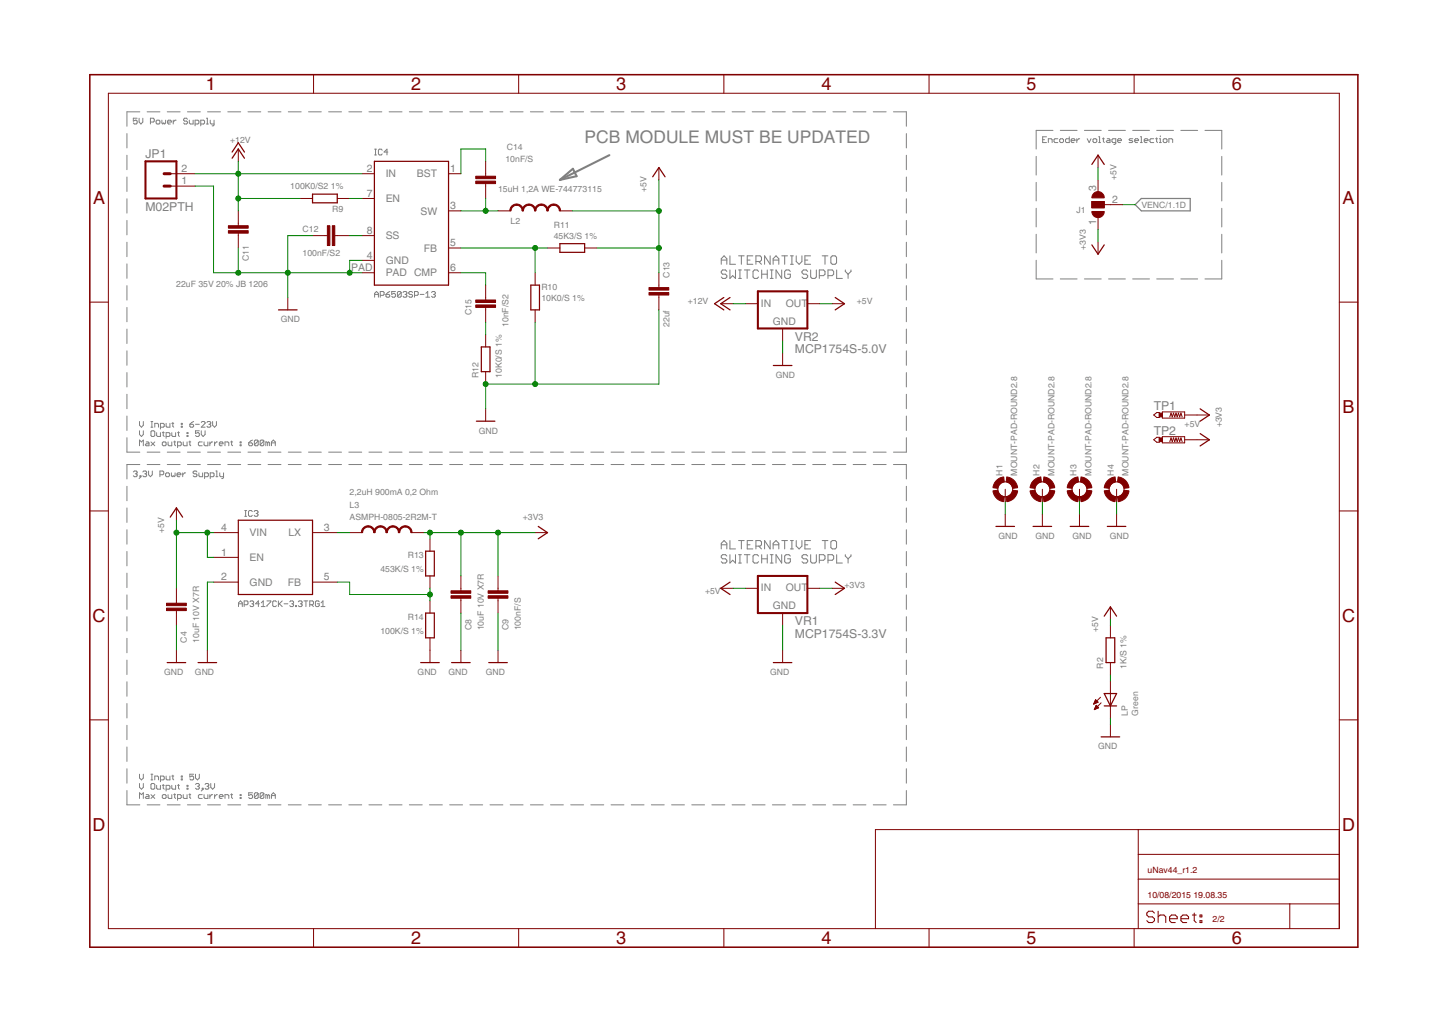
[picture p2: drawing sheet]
<svg xmlns="http://www.w3.org/2000/svg" width="297mm" height="210mm" viewBox="0 0 297 210" stroke-linecap="round" stroke-linejoin="round" font-family="sans-serif">
<g fill="none" stroke="#808080" stroke-width=".21">
<path d="M26.1 27.4v3M26.1 31.9v2.9M26.1 36.3v3M28.2 24.3h-.8v.5l.6-.1 .2 .1v.4l-.2 .2h-.4l-.2-.2M28.6 24.3v.7l.3 .4 .4-.4v-.7M28.7 22.9h-2.6v3M30.2 22.9h2.6M30.9 25h.6l.2-.2v-.3l-.2-.2h-.6v1.1M32.2 24.7h.4l.2 .1v.4l-.2 .2h-.4l-.2-.2v-.4zM33.2 24.7v.5l.2 .2 .2-.2 .2 .2 .2-.2v-.5M34.3 22.9h2.7M34.4 25h.8l-.2-.3h-.4l-.2 .1v.4l.2 .2h.4"/>
<path d="M35.6 24.7v.7M36.2 24.7h-.3l-.3 .3M38.5 22.9h2.6M38.5 24.5l-.2-.2h-.4l-.2 .2 .2 .3h.4l.2 .2-.2 .4h-.4l-.2-.2M38.9 24.7v.5l.2 .2h.5v-.7M40 25.4h.6l.2-.2v-.4l-.2-.1h-.6v1.1M41.2 25.4h.6l.2-.2v-.4l-.2-.1h-.6v1.1M42.4 24.3h.2v1.1M42.4 25.4h.4M42.6 22.9h2.7M43.2 24.7v.5l.1 .2h.6M43.9 24.7v.9l-.4 .2"/>
<path d="M46.8 22.9h2.6M50.9 22.9h2.6M55 22.9h2.7M59.2 22.9h2.6M63.3 22.9h2.7M67.5 22.9h2.6M71.6 22.9h2.7M75.7 22.9h2.7M76.9 31.8h.4M76.9 30.6h.4M77.1 30.6v1.2M78.5 30.8l-.2-.2h-.4l-.2 .2v.8l.2 .2h.4l.2-.2"/>
<path d="M79.6 31.2h-.8l.6-.6v1.2M79.9 22.9h2.6M84 22.9h2.7M88.2 22.9h2.6M92.3 22.9h2.7M96.5 22.9h2.6M100.6 22.9h2.6M104.7 22.9h2.7M108.9 22.9h2.6M113 22.9h2.7M117.2 22.9h2.6M121.3 22.9h2.6"/>
<path d="M125.4 22.9h2.7M129.6 22.9h2.6M133.7 22.9h2.7M137.9 22.9h2.6M142 22.9h2.6M146.1 22.9h2.7M150.3 22.9h2.6M154.4 22.9h2.7M158.6 22.9h2.6M162.7 22.9h2.6M166.8 22.9h2.7M171 22.9h2.6"/>
<path d="M175.1 22.9h2.7M179.3 22.9h2.6M183.4 22.9h2.7v3M186.1 27.4v3M186.1 31.9v2.9M186.1 36.3v3M212.7 32.1v3.8M212.7 37.4v3.8M214 28.7h.4M214.8 28.1h-.8v1.2h.8M215.2 29.3v-.8h.6l.2 .2v.6M216.2 26.8h-3.5v3.8"/>
<path d="M217.1 28.5h-.5l-.2 .2v.3l.2 .3h.5M217.5 28.7l.2-.2h.4l.2 .2v.3l-.2 .3h-.4l-.2-.3zM217.7 26.8h3.4M219.5 28.1v1.2h-.6l-.2-.3v-.3l.2-.2h.6M219.9 28.9h.8l-.2-.4h-.4l-.2 .2v.3l.2 .3h.4M221 28.5v.8M221.6 28.5h-.2l-.4 .4M222.6 26.8h3.5M223.2 28.5l.4 .8 .4-.8M224.6 28.5h.3l.2 .2v.3l-.2 .3h-.3l-.2-.3v-.3zM225.5 28.1h.2v1.2M225.5 29.3h.4"/>
<path d="M226.3 28.5h.4M226.5 28.3v.7l.2 .3M227.3 28.5h.4l.2 .2v.6h-.6l-.2-.3 .2-.1h.6M227.6 26.8h3.4M229 29.3h-.5l-.2-.3v-.3l.2-.2h.5v.9l-.4 .2M229.4 28.9h.8l-.2-.4h-.4l-.2 .2v.3l.2 .3h.4M232.5 26.8h3.5M232.5 28.5h-.5l-.2 .2 .7 .3-.2 .3h-.5M232.9 28.9h.8l-.2-.4h-.4l-.2 .2v.3l.2 .3h.4M234.1 28.1h.2v1.2M234.1 29.3h.4M234.9 28.9h.8l-.2-.4h-.4l-.2 .2v.3l.2 .3h.4"/>
<path d="M236.8 28.5h-.6l-.1 .2v.3l.1 .3h.6M237.2 28.5h.4M237.4 28.3v.7l.2 .3M237.4 26.8h3.5M238 29.3h.4M238 28.5h.2v.8M238.2 27.9v.2M238.8 28.7l.2-.2h.4l.2 .2v.3l-.2 .3h-.4l-.2-.3zM239.9 29.3v-.8h.6l.2 .2v.6M242.4 26.8h3.5M247.4 26.8h3.4v3.8M250.8 32.1v3.8"/>
<path d="M250.8 37.4v3.8M26.1 40.8v2.9M26.1 45.2v3M26.1 49.7v3M26.1 54.1v3M26.1 58.6v3M80 59.8l-.8 .6M81.2 59.8h-.8v.6l.4-.2 .4 .2v.4l-.2 .2h-.4l-.2-.2M148.1 54.2v-1.1l.5-.6 .6 .6v1.1M148.1 53.4h1.1M149.2 55.7l-.3-.3h-.6l-.2 .3v.3l.2 .3h.6l.3 .3v.2l-.3 .3h-.6l-.2-.3M149.8 52.5v1.7h1.2"/>
<path d="M149.8 55.4v1.7l.6-.5 .6 .5v-1.7M151.6 52.5h1.2M151.6 55.4h.6M151.6 57.1h.6M151.9 55.4v1.7M152.2 52.5v1.7M152.8 55.4h1.1M153.4 55.4v1.7M153.4 53.4h.6M154.5 52.5h-1.1v1.7h1.1M155.2 53.7h.8l.3-.3v-.6l-.3-.3h-.8v1.7M155.7 55.7l-.3-.3h-.5l-.3 .3v1.1l.3 .3h.5l.3-.3"/>
<path d="M155.7 53.7l.6 .5M156.4 55.4v1.7M156.4 56.3h1.1M157.5 55.4v1.7M158.1 52.5v1.7l-1.1-1.7v1.7M158.1 55.4h.6M158.1 57.1h.6M158.4 55.4v1.7M158.7 54.2v-1.1l.6-.6 .6 .6v1.1M158.7 53.4h1.2M160.5 55.4v1.7l-1.2-1.7v1.7M160.5 52.5h1.1"/>
<path d="M161.1 52.5v1.7M162.2 55.7l-.3-.3h-.5l-.3 .3v1.1l.3 .3h.5l.3-.3v-.5h-.5M162.3 54.2h.6M162.3 52.5h.6M162.6 52.5v1.7M163.4 52.5v1.2l.6 .5 .6-.5v-1.2M165.2 53.4h.6M165.8 55.7l-.3-.3h-.6l-.3 .3v.3l.3 .3h.6l.3 .3v.2l-.3 .3h-.6l-.3-.3M166.4 52.5h-1.2v1.7h1.2M166.4 55.4v1.4l.3 .3h.6l.3-.3v-1.4M168.2 56.6h.9l.3-.3v-.6l-.3-.3h-.9v1.7M168.8 52.5h1.1"/>
<path d="M169.4 52.5v1.7M170 56.6h.8l.3-.3v-.6l-.3-.3h-.8v1.7M170.9 52.5h.5l.3 .3v1.1l-.3 .3h-.5l-.3-.3v-1.1zM171.7 55.4v1.7h1.2M173.5 55.4v.3l.6 .6M174.1 56.3v.8M174.7 55.4v.3l-.6 .6M186.1 40.8v2.9M186.1 45.2v3M186.1 49.7v3M186.1 54.1v3M186.1 58.6v3"/>
<path d="M212.7 53.4v3.8h3.5M212.7 42.7v3.9M212.7 48.1v3.8M217.7 57.2h3.4M222.6 57.2h3.5M227.6 57.2h3.4M232.5 57.2h3.5M237.4 57.2h3.5M242.4 57.2h3.5M250.8 42.7v3.9M250.8 48.1v3.8M250.8 53.4v3.8h-3.4"/>
<path d="M26.1 63.1v2.9M26.1 67.5v3M26.1 72v3M26.1 76.5v2.9M76.9 61v-.8l.4-.4 .4 .4v.8M76.9 60.4h.8M78.1 60.6h.6l.1-.2v-.4l-.1-.2h-.6v1.2M79.2 60.4h.6l.2 .4-.2 .2h-.4l-.2-.2zM82.4 60l-.3-.2h-.3l-.2 .2v.8M82.4 60v.8l-.3 .2h-.3l-.2-.2M82.4 60l-.8 .8M82.7 60l.2-.2h.4l.2 .2-.2 .4"/>
<path d="M83.1 60.4h.2M83.3 60.4l.2 .2-.2 .4h-.4l-.2-.2M84.7 60l-.2-.2h-.4l-.2 .2 .2 .4h.4l.2 .2-.2 .4h-.4l-.2-.2M85.1 60.6h.6l.2-.2v-.4l-.2-.2h-.6v1.2M86.3 60.4h.7M87.4 61h.8M87.4 60.2l.4-.4v1.2M88.6 60l.2-.2h.4l.2 .2-.2 .4M89 60.4h.2M89.2 60.4l.2 .2-.2 .4h-.4l-.2-.2M186.1 63.1v2.9M186.1 67.5v3"/>
<path d="M186.1 72v3M186.1 76.5v2.9M26.1 89.8v3h2.6M26.1 80.9v3M26.1 85.4v2.9M26.1 99.8v2.9M27.4 96.8l.2-.2h.4l.2 .2-.2 .4M27.8 97.2h.2M28 97.2l.2 .2-.2 .4h-.4l-.2-.2M28.6 86.5v.7l.4 .5 .4-.5v-.7M28.6 88.4v.8l.4 .4 .4-.4v-.8M28.6 91.5v-1.2l.4 .4 .4-.4v1.2"/>
<path d="M28.7 95.3h-2.6v3M28.7 97.6h.2v.2h-.2zM28.9 97.8l-.3 .4M29.3 96.8l.2-.2h.4l.2 .2-.2 .4M29.7 97.2h.2M29.9 97.2l.2 .2-.2 .4h-.4l-.2-.2M30 90.7h.4l.2 .2v.6h-.6l-.2-.2 .2-.2h.6M30.2 92.8h2.6M30.2 95.3h2.6M30.5 96.6v.8l.4 .4 .4-.4v-.8M31 87.7h.4M31 86.5h.4"/>
<path d="M31 88.6l.2-.2h.4l.2 .2v.8l-.2 .2h-.4l-.2-.2zM31 90.7l.8 .8M31.2 86.5v1.2M31.8 87.7v-.8h.5l.2 .2v.6M31.8 90.7l-.8 .8M32.2 88.8v.6l.1 .2h.6v-.8M32.8 97.4h.6l.2-.2v-.4l-.2-.2h-.6v1.2M32.9 87.7h.6l.2-.2v-.4l-.2-.2h-.6v1.1M33.3 90.9l.2-.2h.4l.2 .2v.4l-.2 .2h-.4l-.2-.2zM33.3 88.8h.4M33.5 88.6v.8l.2 .2M34 97.2l.2-.2h.4l.2 .2v.4l-.2 .2h-.4l-.2-.2z"/>
<path d="M34.1 86.9v.6l.2 .2h.6v-.8M34.1 89.6h.6l.2-.2v-.4l-.2-.2h-.6v1.1M34.3 92.8h2.7M34.3 95.3h2.7M34.5 90.7v.6l.2 .2h.6v-.8M35.2 97v.6l.2 .2 .2-.2 .2 .2 .1-.2v-.6M35.3 86.9h.4M35.3 88.8v.6l.2 .2h.5v-.8M35.5 86.7v.8l.2 .2M35.7 90.7h.3M35.9 90.5v.8l.1 .2M36.3 97.4h.8l-.2-.4h-.4l-.2 .2v.4l.2 .2h.4"/>
<path d="M36.4 91.5h.6l.2-.2v-.4l-.2-.2h-.6v1.1M36.4 88.8h.4M36.6 88.6v.8l.2 .2M37.2 87.5h.2v.2h-.2zM37.2 86.9h.2v.2h-.2zM37.5 97v.8M37.6 90.7v.6l.2 .2h.6v-.8M38.1 97h-.2l-.4 .4M38.4 89.4h.2v.2h-.2zM38.4 88.8h.2v.2h-.2zM38.5 92.8h2.6M38.5 95.3h2.6"/>
<path d="M38.8 90.7h.4M39 87.1h.6l.2 .4-.2 .2h-.4l-.2-.2zM39 90.5v.8l.2 .2M39.8 86.5l-.8 .6M40.1 87.1h.8M40.4 96.8l-.2-.2h-.3l-.3 .2 .3 .4h.3l.2 .2v.2l-.2 .2h-.3l-.3-.2M40.8 97v.6l.2 .2h.6v-.8M40.9 88.4h-.8v.6l.4-.2 .4 .2v.4l-.2 .2h-.4l-.2-.2M41.3 86.7l.2-.2h.4l.2 .2v.2l-.8 .8h.8M41.3 88.4v.8l.4 .4 .4-.4v-.8M41.5 90.7h-.6l-.2 .2v.4l.2 .2h.6M41.9 90.7v.6l.2 .2h.6v-.8"/>
<path d="M42 97.8h.6l.2-.2v-.4l-.2-.2h-.6v1.2M42.5 86.7l.2-.2h.4l.2 .2-.2 .4M42.6 92.8h2.7M42.6 95.3h2.7M42.9 87.1h.2M43.1 87.1l.2 .1-.2 .5h-.4l-.2-.2M43.1 90.7v.8M43.2 97.8h.6l.1-.2v-.4l-.1-.2h-.6v1.2M43.6 86.5v.7l.4 .5 .4-.5v-.7M43.6 90.7h-.1l-.4 .4M44 90.7v.8M44.3 96.6h.2v1.2"/>
<path d="M44.3 97.8h.4M44.6 90.7h-.2l-.4 .4M45 91.1h.8l-.2-.4h-.4l-.2 .2v.4l.2 .2h.4M45.1 97v.6l.2 .2h.6M45.9 97v1l-.4 .2M46.2 91.5v-.8h.6l.2 .2v.6M46.8 92.8h2.6M46.8 95.3h2.6M47.3 90.7h.5M47.5 90.5v.8l.3 .2M49.3 90.7h.2v.2h-.2zM49.3 91.3h.2v.2h-.2z"/>
<path d="M50.9 92.8h2.6M50.9 95.3h2.6M51.1 90.9h.5l.2 .4-.2 .2h-.4l-.1-.2zM51.8 90.3l-.7 .6M53 90.5v.8l-.2 .2h-.4l-.2-.2M53 90.5l-.2-.2h-.4l-.2 .2v.8M53 90.5l-.8 .8M54.2 90.5v.8l-.2 .2h-.4l-.2-.2M54.2 90.5l-.2-.2h-.4l-.2 .2v.8M54.2 90.5l-.8 .8M54.9 90.9l-.3-.2v.8M54.9 90.9v.6"/>
<path d="M54.9 90.9l.2-.2 .3 .2v.6M55 92.8h2.7M55 95.3h2.7M55.7 90.9h.8M55.7 91.5v-.8l.4-.4 .4 .4v.8M59.2 92.8h2.6M59.2 95.3h2.6M63.3 92.8h2.7M63.3 95.3h2.7M67.5 92.8h2.6M67.5 95.3h2.6M71.6 92.8h2.7"/>
<path d="M71.6 95.3h2.7M75.7 92.8h2.7M75.7 95.3h2.7M79.9 92.8h2.6M79.9 95.3h2.6M84 92.8h2.7M84 95.3h2.7M88.2 92.8h2.6M88.2 95.3h2.6M92.3 92.8h2.7M92.3 95.3h2.7M96.5 92.8h2.6"/>
<path d="M96.5 95.3h2.6M100.6 92.8h2.6M100.6 95.3h2.6M104.7 92.8h2.7M104.7 95.3h2.7M108.9 92.8h2.6M108.9 95.3h2.6M113 92.8h2.7M113 95.3h2.7M117.2 92.8h2.6M117.2 95.3h2.6M121.3 92.8h2.6"/>
<path d="M121.3 95.3h2.6M125.4 92.8h2.7M125.4 95.3h2.7M129.6 92.8h2.6M129.6 95.3h2.6M133.7 92.8h2.7M133.7 95.3h2.7M137.9 92.8h2.6M137.9 95.3h2.6M142 92.8h2.6M142 95.3h2.6M146.1 92.8h2.7"/>
<path d="M146.1 95.3h2.7M150.3 92.8h2.6M150.3 95.3h2.6M154.4 92.8h2.7M154.4 95.3h2.7M158.6 92.8h2.6M158.6 95.3h2.6M162.7 92.8h2.6M162.7 95.3h2.6M166.8 92.8h2.7M166.8 95.3h2.7M171 92.8h2.6"/>
<path d="M171 95.3h2.6M175.1 92.8h2.7M175.1 95.3h2.7M179.3 92.8h2.6M179.3 95.3h2.6M183.4 95.3h2.7v3M186.1 80.9v3M186.1 85.4v2.9M186.1 89.8v3h-2.7M186.1 99.8v2.9M26.1 104.2v3M26.1 108.7v3"/>
<path d="M26.1 113.2v2.9M26.1 117.6v3M50.2 105.9h.4M50.2 104.8h.4M50.4 104.8v1.1M51.8 105l-.2-.2h-.4l-.2 .2v.7l.2 .2h.4l.2-.2M52.2 105l.2-.2h.4l.2 .2-.2 .3M52.6 105.3h.2M52.8 105.3l.2 .2-.2 .4h-.4l-.2-.2M148.1 112.6v-1.1l.5-.6 .6 .6v1.1M148.1 111.8h1.1M149.2 114.1l-.3-.3h-.6l-.2 .3v.3l.2 .3h.6l.3 .3v.3l-.3 .2h-.6l-.2-.2"/>
<path d="M149.8 110.9v1.7h1.2M149.8 113.8v1.7l.6-.5 .6 .5v-1.7M151.6 110.9h1.2M151.6 113.8h.6M151.6 115.5h.6M151.9 113.8v1.7M152.2 110.9v1.7M152.8 113.8h1.1M153.4 113.8v1.7M153.4 111.8h.6M154.5 110.9h-1.1v1.7h1.1M155.2 112.1h.8l.3-.3v-.6l-.3-.3h-.8v1.7"/>
<path d="M155.7 114.1l-.3-.3h-.5l-.3 .3v1.2l.3 .2h.5l.3-.2M155.7 112.1l.6 .5M156.4 114.7h1.1M156.4 113.8v1.7M157.5 113.8v1.7M158.1 110.9v1.7l-1.1-1.7v1.7M158.1 113.8h.6M158.1 115.5h.6M158.4 113.8v1.7M158.7 111.8h1.2M158.7 112.6v-1.1l.6-.6 .6 .6v1.1M160.5 113.8v1.7l-1.2-1.7v1.7"/>
<path d="M160.5 110.9h1.1M161.1 110.9v1.7M162.2 114.1l-.3-.3h-.5l-.3 .3v1.2l.3 .2h.5l.3-.2v-.6h-.5M162.3 112.6h.6M162.3 110.9h.6M162.6 110.9v1.7M163.4 110.9v1.2l.6 .5 .6-.5v-1.2M165.2 111.8h.6M165.8 114.1l-.3-.3h-.6l-.3 .3v.3l.3 .3h.6l.3 .3v.3l-.3 .2h-.6l-.3-.2M166.4 110.9h-1.2v1.7h1.2M166.4 113.8v1.5l.3 .2h.6l.3-.2v-1.5M168.2 115h.9l.3-.3v-.6l-.3-.3h-.9v1.7"/>
<path d="M168.8 110.9h1.1M169.4 110.9v1.7M170 115h.8l.3-.3v-.6l-.3-.3h-.8v1.7M170.6 111.2l.3-.3h.5l.3 .3v1.2l-.3 .2h-.5l-.3-.2zM171.7 113.8v1.7h1.2M173.5 113.8v.3l.6 .6M174.1 114.7v.8M174.7 113.8v.3l-.6 .6M186.1 104.2v3M186.1 108.7v3M186.1 113.2v2.9M186.1 117.6v3"/>
<path d="M26.1 122.1v2.9M26.1 126.5v3M26.1 131v2.9M26.1 135.4v3M26.1 139.9v3M49 124.5v-.8l.4-.4 .3 .4v.8M49 123.9h.7M50.1 124.1h.6l.2-.2v-.4l-.2-.2h-.6v1.2M51.3 123.5l.2-.2h.4l.2 .2-.2 .4M51.7 123.9h.2M51.9 123.9l.2 .2-.2 .4h-.4l-.2-.2M53.3 123.9h-.8l.5-.6v1.2"/>
<path d="M53.6 124.5h.8M53.6 123.7l.4-.4v1.2M54.8 123.3h.8v.2l-.8 .8v.2M56.7 123.5l-.1-.2h-.4l-.2 .2v.8l.2 .2h.4l.1-.2M57.1 123.3v1.2M57.3 123.9l.6 .6M57.9 123.3l-.8 .8M58.3 123.9h.8M59.5 123.5l.2-.2h.4l.2 .2-.2 .4M59.9 123.9h.2M60.1 123.9l.2 .2-.2 .4h-.4l-.2-.2M60.7 124.3h.2v.2h-.2z"/>
<path d="M61.2 123.5l.2-.2h.4l.2 .2-.2 .4M61.6 123.9h.2M61.8 123.9l.2 .2-.2 .4h-.4l-.2-.2M62.4 123.3h.8M62.8 123.3v1.2M63.6 124.1h.6l.1-.2v-.4l-.1-.2h-.6v1.2M64 124.1l.3 .4M65.5 123.5l-.2-.2h-.4l-.2 .2v.8l.2 .2h.4l.2-.2v-.4h-.4M65.9 124.5h.8M65.9 123.7l.4-.4v1.2M186.1 122.1v2.9M186.1 126.5v3"/>
<path d="M186.1 131v2.9M186.1 135.4v3M186.1 139.9v3M26.1 144.4v2.9M26.1 148.8v3M26.1 153.3v2.9M26.1 157.7v3M28.6 158.9v.7l.4 .4 .4-.4v-.7M31 158.9h.4M31.2 158.9v1.1M34.1 159.2v.6l.2 .2h.6v-.8M35.3 159.2h.4"/>
<path d="M35.5 159v.8l.2 .2M37.2 159.2h.2v.2h-.2zM37.2 159.8h.2v.2h-.2zM39.8 158.9h-.8v.5l.4-.2 .4 .2v.4l-.2 .2h-.4l-.2-.2M40.1 158.9v.7l.4 .4 .4-.4v-.7M186.1 144.4v2.9M186.1 148.8v3M186.1 153.3v2.9M186.1 157.7v3M26.1 162.2v2.9h2.6M28.6 160.8v.7l.4 .4 .4-.4v-.7M28.6 163.8v-1.1l.4 .3 .4-.3v1.1"/>
<path d="M30 163h.4l.2 .2v.6h-.6l-.2-.2 .2-.2h.6M30.2 165.1h2.6M31 160h.4M31 163l.8 .8M31.2 160.8h.4l.2 .2v.7l-.2 .2h-.4l-.2-.2v-.7zM31.8 160v-.8h.5l.2 .2v.6M31.8 163l-.8 .8M32.2 161.1v.6l.1 .2h.6v-.8M32.9 160h.6l.2-.2v-.4l-.2-.2h-.6v1.2M33.3 163.2l.2-.2h.4l.2 .2v.4l-.2 .2h-.4l-.2-.2zM33.3 161.1h.4M33.5 161v.7l.2 .2"/>
<path d="M34.1 161.9h.6l.2-.2v-.4l-.2-.2h-.6v1.2M34.3 165.1h2.7M34.5 163v.6l.2 .2h.6v-.8M35.3 161.1v.6l.2 .2h.5v-.8M35.7 163h.3M35.9 162.9v.7l.1 .2M36.4 163.8h.6l.2-.2v-.4l-.2-.2h-.6v1.2M36.4 161.1h.4M36.6 161v.7l.2 .2M37.6 163v.6l.2 .2h.6v-.8M38.4 161.1h.2v.2h-.2zM38.4 161.7h.2v.2h-.2z"/>
<path d="M38.5 165.1h2.6M38.8 163h.4M39 162.9v.7l.2 .2M40.1 161l.2-.2h.4l.2 .2-.2 .3M40.5 161.3h.2M40.7 161.3l.2 .2-.2 .4h-.4l-.2-.2M41.5 163h-.6l-.2 .2v.4l.2 .2h.6M41.5 161.7h.2v.2h-.2zM41.7 161.9l-.4 .4M41.9 163v.6l.2 .2h.6v-.8M42.1 161l.2-.2h.4l.2 .2-.2 .3M42.5 161.3h.2"/>
<path d="M42.6 165.1h2.7M42.7 161.3l.2 .2-.2 .4h-.4l-.2-.2M43.1 163v.8M43.3 160.8v.7l.3 .4 .4-.4v-.7M43.6 163h-.1l-.4 .4M44 163v.8M44.6 163h-.2l-.4 .4M45 163.4h.8l-.2-.4h-.4l-.2 .2v.4l.2 .2h.4M46.2 163.8v-.8h.6l.2 .2v.6M46.8 165.1h2.6M47.3 163h.5M47.5 162.9v.7l.3 .2"/>
<path d="M49.3 163h.2v.2h-.2zM49.3 163.6h.2v.2h-.2zM50.9 165.1h2.6M51.8 162.7h-.7v.5l.3-.2 .4 .2v.4l-.2 .2h-.4l-.1-.2M53 162.9l-.2-.2h-.4l-.2 .2v.7M53 162.9v.7l-.2 .2h-.4l-.2-.2M53 162.9l-.8 .7M54.2 162.9l-.2-.2h-.4l-.2 .2v.7M54.2 162.9v.7l-.2 .2h-.4l-.2-.2M54.2 162.9l-.8 .7M54.9 163.2l-.3-.2v.8M54.9 163.2v.6"/>
<path d="M54.9 163.2l.2-.2 .3 .2v.6M55 165.1h2.7M55.7 163.8v-.8l.4-.3 .4 .3v.8M55.7 163.2h.8M59.2 165.1h2.6M63.3 165.1h2.7M67.5 165.1h2.6M71.6 165.1h2.7M75.7 165.1h2.7M79.9 165.1h2.6M84 165.1h2.7M88.2 165.1h2.6"/>
<path d="M92.3 165.1h2.7M96.5 165.1h2.6M100.6 165.1h2.6M104.7 165.1h2.7M108.9 165.1h2.6M113 165.1h2.7M117.2 165.1h2.6M121.3 165.1h2.6M125.4 165.1h2.7M129.6 165.1h2.6M133.7 165.1h2.7M137.9 165.1h2.6"/>
<path d="M142 165.1h2.6M146.1 165.1h2.7M150.3 165.1h2.6M154.4 165.1h2.7M158.6 165.1h2.6M162.7 165.1h2.6M166.8 165.1h2.7M171 165.1h2.6M175.1 165.1h2.7M179.3 165.1h2.6M186.1 162.2v2.9h-2.7"/>
</g>
<path d="M114.9 36.9l2.7-2.3 .8 1.6zM125.1 31.8l-10.2 5.1" fill="none" stroke="#808080" stroke-width=".42"/>
<path d="M233 42l1.3-1.3h10v2.6h-10z" fill="none" stroke="#808080" stroke-width=".25"/>
<g fill="none" stroke="#800000" stroke-width=".25">
<path d="M47.6 32.5l1.3-1.9 1.3 1.9M47.6 31.2l1.3-1.9 1.3 1.9M64.2 39.8h5v1.8h-5zM76.9 33.1h15.2v25.4h-15.2zM134 36.3l1.3-1.9 1.2 1.9M224.1 33.7l1.3-1.9 1.3 1.9M109 58.5h1.7v5.1h-1.7zM114.9 50h5.1v1.8h-5.1zM224.1 50.2l1.3 2 1.3-2M57.2 63.6h3.8M98.8 71.2h1.8v5.1h-1.8zM148.6 61l-1.9 1.3 1.9 1.3"/>
<path d="M149.9 61l-1.9 1.3 1.9 1.3M158.7 75h3.9M171.4 61l2 1.3-2 1.3M97.8 86.4h3.8M246.4 83.9l1.9 1.3-1.9 1.2M246.4 89l1.9 1.2-1.9 1.3M34.9 106.1l1.3-1.9 1.3 1.9M48.9 106.7h15.3v15.3h-15.3zM87.4 113.1h1.8v5.1h-1.8zM110.5 108l1.9 1.3-1.9 1.3M149.9 119.4l-1.9 1.3 1.9 1.3M171.4 119.4l2 1.3-2 1.3"/>
<path d="M204.4 108h3.9M212.1 108h3.8M219.7 108h3.8M227.3 108h3.8M34.3 136h3.8M40.7 136h3.8M86.4 136h3.8M87.4 125.8h1.8v5.1h-1.8zM92.7 136h3.8M100.3 136h3.8M158.7 136h3.9M226.7 126.4l1.2-1.9 1.3 1.9"/>
<path d="M227.1 130.9h1.7v5.1h-1.7zM226 151.2h3.8M226.7 142.3h2.5l-1.3 2.5zM226.7 144.8h2.5"/>
</g>
<g fill="none" stroke="#800000" stroke-width=".21">
<path d="M22.2 19.1h252.7v171.4h-252.7zM64.4 15.3v3.8M106.5 15.3v3.8M148.6 15.3v3.8M190.7 15.3v3.8M232.8 15.3v3.8M34.9 35.6h5.1M34.9 38.2h5.1M48.9 30.6v2.5M74.3 35.6h2.6M92.1 35.6h2.5M99.7 33.1v3.1"/>
<path d="M99.7 37.7v3M135.3 34.4v2.5M225.4 31.8v2.6M225.4 36.9v2.6M48.9 43.3v3M48.9 47.8v3.1M61.6 40.7h2.6M64.2 48.3h3M68.7 48.3h3.1M69.2 40.7h2.6M74.3 53.4h2.6M74.3 56h2.6"/>
<path d="M74.3 40.7h2.6M74.3 48.3h2.6M92.1 43.3h2.5M92.1 50.9h2.5M92.1 56h2.5M99.7 58.5v3.1M102.2 43.3h2.6M109.9 56v2.5M112.4 50.9h2.5M114.9 43.3h2.6M120 50.9h2.6M135.3 56v3"/>
<path d="M224.1 41.4h2.6v1.2h-2.6zM225.4 44.5v2.6M225.4 49.6v2.6M226.7 42h3.8M18.4 62h3.8M59.1 61v2.6M99.7 63.1v3M99.7 68.7v2.5M99.7 76.3v2.5M109.9 63.6v2.5M135.3 60.5v3.1M148 62.3h2.5"/>
<path d="M153 62.3h2.6M160.7 67.4v2.5M160.7 72.5v2.5M165.7 62.3h2.6M170.8 62.3h2.6M274.9 62h3.8M99.7 83.9v2.5M236.8 85.2l.7-.6h.5v1.1h-.5zM236.8 90.2l.7-.5h.5v1h-.5zM238.6 84.5h4.6v1.3h-4.6zM238.6 89.6h4.6v1.3h-4.6zM240.1 85.5l.3-.7 .2 .7 .3-.7 .3 .7 .2-.7 .3 .7 .2-.7 .3 .7 .2-.7 .3 .7"/>
<path d="M240.1 90.6l.3-.7 .2 .7 .3-.7 .3 .7 .2-.7 .3 .7 .2-.7 .3 .7 .2-.7 .3 .7M243.2 85.2h5.1M243.2 90.2h5.1M18.4 104.8h3.8M36.2 104.2v2.5M43.8 109.3h5.1M43.8 114.4h5.1M43.8 119.4h5.1M64.2 109.3h5M64.2 119.4h5M71.8 109.3h2.5M84.5 109.3h2.5"/>
<path d="M88.3 110.6v2.5M88.3 118.2v2.5M94.6 118.2v3M102.2 118.2v3M109.9 109.3h2.5M206.4 100.4v2.5M206.4 105.5v2.5M214 100.4v2.5M214 105.5v2.5M221.6 100.4v2.5M221.6 105.5v2.5M229.2 100.4v2.5"/>
<path d="M229.2 105.5v2.5M274.9 104.8h3.8M36.2 120.7v3.1M36.2 125.3v3M36.2 133.4v2.6M42.6 133.4v2.6M88.3 123.3v2.5M88.3 130.9v5.1M94.6 122.7v3.1M94.6 133.4v2.6M102.2 122.7v3.1M102.2 133.4v2.6"/>
<path d="M148 120.7h2.5M153 120.7h2.6M160.7 125.8v2.5M160.7 133.4v2.6M165.7 120.7h2.6M170.8 120.7h2.6M227.9 124.5v2.6M227.9 128.3v2.6M227.9 136v2.5M227.9 139.8v7.6M18.4 147.7h3.8M224.5 144.4h.1"/>
<path d="M224.6 144.3h.3M224.6 144.2h.6M224.7 144.1h.7M224.7 145.5h.2M224.7 143.9h.6M224.7 145.4h.4M224.8 143.8h.3M224.8 145.3h.6M224.8 145.1h.7M224.9 143.7h.1M224.9 143.6l-.4 .9M224.9 143.6l.5 .5-.9 .4"/>
<path d="M224.9 143.6h.1M224.9 145h.4M224.9 144.9h.3M225 144.8h.1M225 144.7l.5 .5-.9 .4zM225.9 143.1l-1.4 1.4M226 144.2l-1.4 1.4M227.9 148.7v2.5M274.9 147.7h3.8M233.7 170.2v20.3M233.7 175.3h41.2M274.9 170.2h-95.2v20.3"/>
<path d="M64.4 190.5v3.9M106.5 190.5v3.9M148.6 190.5v3.9M190.7 190.5v3.9M232.8 190.5v3.9M233.7 185.5h41.2M233.7 180.4h41.2M237 187.3l-.4-.3h-.8l-.4 .3v.4l.4 .4h.8l.4 .4v.4l-.4 .4h-.8l-.4-.4M237.7 188.1l.4-.4h.8l.4 .4v1.2M237.7 187v2.3M240.1 188.5h1.6v-.4l-.4-.4h-.8l-.4 .4v.8l.4 .4h.8M242.4 188.5h1.6v-.4l-.4-.4h-.8l-.4 .4v.8l.4 .4h.8"/>
<path d="M244.8 187.7h.8M245.2 187.3v1.6l.4 .4M246.3 187.7h.4v.4h-.4zM246.3 188.9h.4v.4h-.4zM264.8 185.5v5"/>
<circle cx="206.4" cy="100.4" r="1.52"/>
<circle cx="214" cy="100.4" r="1.52"/>
<circle cx="221.6" cy="100.4" r="1.52"/>
<circle cx="229.2" cy="100.4" r="1.52"/>
</g>
<g fill="#800000" stroke="#800000" stroke-width=".21">
<path d="M46.9 47.3h4v.5h-4z"/>
<path d="M46.9 46.3h4v.5h-4z"/>
<path d="M67.2 46.3h.5v4.1h-.5z"/>
<path d="M68.2 46.3h.5v4.1h-.5z"/>
<path d="M133.2 60h4.1v.5h-4.1z"/>
<path d="M133.2 59h4.1v.5h-4.1z"/>
<path d="M97.7 37.2h4v.5h-4z"/>
<path d="M97.7 36.2h4v.5h-4z"/>
<path d="M97.7 62.6h4v.5h-4z"/>
<path d="M97.7 61.6h4v.5h-4z"/>
<path d="M100.2 122.2h4.1v.5h-4.1z"/>
<path d="M100.2 121.2h4.1v.5h-4.1z"/>
<path d="M92.6 122.2h4v.5h-4z"/>
<path d="M92.6 121.2h4v.5h-4z"/>
<path d="M34.2 124.8h4v.5h-4z"/>
<path d="M34.2 123.8h4v.5h-4z"/>
<path d="M224.1 41.4h2.6v1.2h-2.6z"/>
<path d="M238 84.8h.6v.7h-.6z"/>
<path d="M238 89.9h.6v.7h-.6z"/>
</g>
<g fill="#800000" stroke="#800000" stroke-width=".21">
<path d="M105.1 42.3l.5-.4h.4v.2l-.7 .3-.3 .4-.1 .5h-.3z" fill-rule="evenodd"/>
<path d="M106 41.9a1.37 1.37 0 0 1 1.4 1.4h-.2l-.3-.8-.3-.3-.6-.1z" fill-rule="evenodd"/>
<path d="M107.6 42.3l.5-.4h.5v.2l-.7 .3-.3 .4-.2 .5h-.2z" fill-rule="evenodd"/>
<path d="M108.6 41.9a1.37 1.37 0 0 1 1.4 1.4h-.3l-.2-.8-.4-.3-.5-.1z" fill-rule="evenodd"/>
<path d="M110.1 42.3l.6-.4h.4v.2l-.7 .3-.3 .4-.1 .5h-.3z" fill-rule="evenodd"/>
<path d="M111.1 41.9a1.37 1.37 0 0 1 1.4 1.4h-.2l-.3-.8-.4-.3-.5-.1z" fill-rule="evenodd"/>
<path d="M112.7 42.3l.5-.4h.5v.2l-.7 .3-.4 .4-.1 .5h-.2z" fill-rule="evenodd"/>
<path d="M113.7 41.9a1.37 1.37 0 0 1 1.4 1.4h-.3l-.2-.8-.4-.3-.5-.1z" fill-rule="evenodd"/>
<path d="M74.6 108.3l.5-.4h.5v.2l-.5 .1-.4 .4-.3 .7h-.2l.1-.5z" fill-rule="evenodd"/>
<path d="M75.6 107.9a1.41 1.41 0 0 1 1.4 1.4h-.3l-.2-.7-.4-.4-.5-.1z" fill-rule="evenodd"/>
<path d="M77.1 108.3l.6-.4h.4v.2l-.5 .1-.4 .4-.2 .7h-.3l.1-.5z" fill-rule="evenodd"/>
<path d="M78.1 107.9a1.37 1.37 0 0 1 1.4 1.4h-.3l-.2-.7-.4-.4-.5-.1z" fill-rule="evenodd"/>
<path d="M79.7 108.3l.5-.4h.4v.2l-.7 .3-.3 .4-.1 .5h-.3l.1-.5z" fill-rule="evenodd"/>
<path d="M80.6 107.9a1.37 1.37 0 0 1 1.4 1.4h-.2l-.2-.7-.4-.4-.6-.1z" fill-rule="evenodd"/>
<path d="M82.2 108.3l.5-.4h.5v.2l-.7 .3-.3 .4-.2 .5h-.2l.1-.5z" fill-rule="evenodd"/>
<path d="M83.2 107.9a1.37 1.37 0 0 1 1.4 1.4h-.3l-.2-.7-.4-.4-.5-.1z" fill-rule="evenodd"/>
<path d="M204.4 98.7l.6-.5 1-.3 .2 1-.9 .4-.5 .9-1-.1 .2-.6z" fill-rule="evenodd"/>
<path d="M203.8 100.7l1-.1 .3 .6a1.4 1.4 0 0 0 1.1 .7l-.2 1a2.48 2.48 0 0 1-2.2-2.2z" fill-rule="evenodd"/>
<path d="M206.5 101.9a1.51 1.51 0 0 0 1.4-1.3l1 .1a2.52 2.52 0 0 1-2.2 2.2z" fill-rule="evenodd"/>
<path d="M206.7 97.9a2.53 2.53 0 0 1 2.2 2.2l-1 .1-.4-.9-1-.4z" fill-rule="evenodd"/>
<path d="M212 98.7l.7-.5 1-.3 .1 1-.9 .4-.5 .9-.9-.1 .1-.6z" fill-rule="evenodd"/>
<path d="M211.5 100.7l.9-.1 .3 .6a1.4 1.4 0 0 0 1.1 .7l-.1 1a2.48 2.48 0 0 1-2.2-2.2z" fill-rule="evenodd"/>
<path d="M214.2 101.9a1.51 1.51 0 0 0 1.3-1.3l1 .1a2.52 2.52 0 0 1-2.2 2.2z" fill-rule="evenodd"/>
<path d="M214.3 97.9a2.53 2.53 0 0 1 2.2 2.2l-1 .1-.4-.9-.9-.4z" fill-rule="evenodd"/>
<path d="M219.6 98.7l.7-.5 1-.3 .1 1-.9 .4-.4 .9-1-.1 .1-.6z" fill-rule="evenodd"/>
<path d="M219.1 100.7l1-.1 .2 .6a1.4 1.4 0 0 0 1.1 .7l-.1 1a2.48 2.48 0 0 1-2.2-2.2z" fill-rule="evenodd"/>
<path d="M221.8 101.9a1.46 1.46 0 0 0 1.3-1.3l1 .1a2.52 2.52 0 0 1-2.2 2.2z" fill-rule="evenodd"/>
<path d="M221.9 97.9a2.53 2.53 0 0 1 2.2 2.2l-1 .1a1.51 1.51 0 0 0-1.3-1.3z" fill-rule="evenodd"/>
<path d="M224.6 39.6a1.26 1.26 0 0 1 1.3-.2 1.26 1.26 0 0 1 .8 1.2h-2.6l.1-.5z" fill-rule="evenodd"/>
<path d="M224.1 43.4h2.6a1.27 1.27 0 0 1-1.3 1.3 1.27 1.27 0 0 1-1.3-1.3z" fill-rule="evenodd"/>
<path d="M227.3 98.7l.6-.5 1-.3 .1 1-.9 .4-.4 .9-1-.1 .1-.6z" fill-rule="evenodd"/>
<path d="M226.7 100.7l1-.1 .2 .6a1.4 1.4 0 0 0 1.1 .7l-.1 1a2.52 2.52 0 0 1-2.2-2.2z" fill-rule="evenodd"/>
<path d="M229.4 101.9a1.46 1.46 0 0 0 1.3-1.3l1.1 .1a2.52 2.52 0 0 1-2.3 2.2z" fill-rule="evenodd"/>
<path d="M229.5 97.9a2.53 2.53 0 0 1 2.3 2.2l-1.1 .1a1.51 1.51 0 0 0-1.3-1.3z" fill-rule="evenodd"/>
</g>
<path d="M18.4 15.3h260.3v179.1h-260.3z" fill="none" stroke="#800000" stroke-width=".32"/>
<path d="M29.9 33.1h6.3v7.6h-6.3zM155.6 59.8h10.1v7.6h-10.1zM155.6 118.2h10.1v7.6h-10.1z" fill="none" stroke="#800000" stroke-width=".42"/>
<path d="M33.7 35.6h1.2M33.7 38.2h1.2" fill="none" stroke="#800000" stroke-width=".61"/>
<g fill="none" stroke="#008000" stroke-width=".21">
<path d="M40 35.6h34.3M40 38.2h3.8v17.8h30.5M48.9 33.1v10.2M99.7 33.1v-2.5h-5.1v5M135.3 36.9v19.1M225.4 34.4v2.5M48.9 40.7h12.7M48.9 50.9v5.1M64.2 48.3h-5.1v12.7M71.8 40.7h2.5M71.8 48.3h2.5M74.3 53.4h-2.5v2.6"/>
<path d="M94.6 43.3h7.6M94.6 50.9h17.8M94.6 56h5.1v2.5M99.7 40.7v2.6M109.9 50.9v5.1M117.5 43.3h17.8M122.6 50.9h12.7M225.4 47.1v2.5M230.5 42h2.5M99.7 66.1v2.6M109.9 66.1v12.7M135.3 63.6v15.2h-35.6v5.1"/>
<path d="M150.5 62.3h2.5M160.7 69.9v2.6M168.3 62.3h2.5M36.2 106.7v14M36.2 109.3h7.6M42.6 109.3v5.1h1.2M43.8 119.4h-1.2v14M69.2 109.3h2.6M69.2 119.4h2.6v2.6h16.5M87 109.3h22.9M88.3 109.3v1.3M94.6 109.3v8.9"/>
<path d="M102.2 109.3v8.9M206.4 102.9v2.6M214 102.9v2.6M221.6 102.9v2.6M229.2 102.9v2.6M36.2 128.3v5.1M88.3 120.7v2.6M94.6 125.8v7.6M102.2 125.8v7.6M150.5 120.7h2.5M160.7 128.3v5.1M168.3 120.7h2.5"/>
<path d="M227.9 127.1v1.2M227.9 138.5v1.3M227.9 147.4v1.3"/>
</g>
<g fill="#008000" stroke="#008000" stroke-width=".21">
<circle cx="135.3" cy="50.9" r=".51"/>
<circle cx="135.3" cy="43.3" r=".51"/>
<circle cx="42.6" cy="109.3" r=".51"/>
<circle cx="36.2" cy="109.3" r=".51"/>
<circle cx="48.9" cy="35.6" r=".51"/>
<circle cx="48.9" cy="40.7" r=".51"/>
<circle cx="48.9" cy="56" r=".51"/>
<circle cx="71.8" cy="56" r=".51"/>
<circle cx="59.1" cy="56" r=".51"/>
<circle cx="109.9" cy="78.8" r=".51"/>
<circle cx="99.7" cy="78.8" r=".51"/>
<circle cx="109.9" cy="50.9" r=".51"/>
<circle cx="99.7" cy="43.3" r=".51"/>
<circle cx="94.6" cy="109.3" r=".51"/>
<circle cx="102.2" cy="109.3" r=".51"/>
<circle cx="88.3" cy="109.3" r=".51"/>
<circle cx="88.3" cy="122" r=".51"/>
</g>
<g font-size="4.3" fill="#800000">
<text x="42.3" y="18.5">1</text>
<text x="84.4" y="18.5">2</text>
<text x="126.5" y="18.5">3</text>
<text x="168.6" y="18.5">4</text>
<text x="210.7" y="18.5">5</text>
<text x="252.9" y="18.5">6</text>
<text x="19.1" y="41.9">A</text>
<text x="275.6" y="41.9">A</text>
<text x="19.1" y="84.7">B</text>
<text x="275.6" y="84.7">B</text>
<text x="19" y="127.6">C</text>
<text x="275.5" y="127.6">C</text>
<text x="19" y="170.4">D</text>
<text x="275.5" y="170.4">D</text>
<text x="42.3" y="193.7">1</text>
<text x="84.4" y="193.7">2</text>
<text x="126.5" y="193.7">3</text>
<text x="168.6" y="193.7">4</text>
<text x="210.7" y="193.7">5</text>
<text x="252.9" y="193.7">6</text>
</g>
<text font-size="4.1" fill="#808080" x="120" y="29.3">PCB MODULE MUST BE UPDATED</text>
<g font-size="2.9" fill="#808080">
<text x="29.9" y="32.3">JP1</text>
<text x="29.9" y="43.3">M02PTH</text>
<text x="163.2" y="69.9">VR2</text>
<text x="163.2" y="72.5">MCP1754S-5.0V</text>
<text x="236.8" y="84.1">TP1</text>
<text x="236.8" y="89.2">TP2</text>
<text x="163.2" y="130.9">MCP1754S-3.3V</text>
<text x="163.2" y="128.3">VR1</text>
</g>
<g font-size="2.5" fill="#808080">
<text x="37.3" y="35.3">2</text>
<text x="75.3" y="35.3">2</text>
<text x="92.4" y="35.3">1</text>
<text x="37.3" y="37.8">1</text>
<text x="75.3" y="40.4">7</text>
<text x="79.2" y="36.4">IN</text>
<text x="79.2" y="41.5">EN</text>
<text x="85.6" y="36.4">BST</text>
<text x="225.1" y="39.1" transform="rotate(-90 225.1 39.1)">3</text>
<text x="228.3" y="41.6">2</text>
<text x="75.3" y="48">8</text>
<text x="86.3" y="44">SW</text>
<text x="92.4" y="42.9">3</text>
<text x="225.1" y="46.1" transform="rotate(-90 225.1 46.1)">1</text>
<text x="75.3" y="53.1">4</text>
<text x="79.2" y="49.1">SS</text>
<text x="87" y="51.6">FB</text>
<text x="92.4" y="50.5">5</text>
<text x="72.1" y="55.6">PAD</text>
<text x="79.2" y="54.2">GND</text>
<text x="79.2" y="56.7">PAD CMP</text>
<text x="92.4" y="55.6">6</text>
<text x="156.2" y="62.9">IN</text>
<text x="161.3" y="62.9">OUT</text>
<text x="158.6" y="66.6">GND</text>
<text x="45.4" y="108.9">4</text>
<text x="51.2" y="110">VIN</text>
<text x="59.2" y="110">LX</text>
<text x="66.5" y="108.9">3</text>
<text x="45.4" y="114">1</text>
<text x="45.4" y="119.1">2</text>
<text x="51.2" y="115.1">EN</text>
<text x="66.5" y="119.1">5</text>
<text x="51.2" y="120.2">GND</text>
<text x="59.1" y="120.2">FB</text>
<text x="156.2" y="121.3">IN</text>
<text x="158.6" y="125">GND</text>
<text x="161.3" y="121.3">OUT</text>
</g>
<g font-size="2.1" fill="#808080">
<text x="47.2" y="29.3">+12V</text>
<text x="103.8" y="33.2">10nF/S</text>
<text x="104" y="30.7">C14</text>
<text x="59.6" y="38.7">100K0/S2</text>
<text x="67.9" y="38.7">1%</text>
<text x="102.2" y="39.5">15uH 1,2A WE-744773115</text>
<text x="132.7" y="39.5" transform="rotate(-90 132.7 39.5)">+5V</text>
<text x="229.2" y="36.9" transform="rotate(-90 229.2 36.9)">+5V</text>
<text x="62.1" y="47.7">C12</text>
<text x="68.2" y="43.5">R9</text>
<text x="104.8" y="46.1">L2</text>
<text x="113.7" y="46.8">R11</text>
<text x="221" y="43.6">J1</text>
<text x="234.3" y="42.6">VENC/1.1D</text>
<text x="51.1" y="53.7" transform="rotate(-90 51.1 53.7)">C11</text>
<text x="62.1" y="52.5">100nF/S2</text>
<text x="113.7" y="49.1">45K3/S 1%</text>
<text x="222.9" y="51.3" transform="rotate(-90 222.9 51.3)">+3V3</text>
<text x="36.2" y="58.9">22uF 35V 20% JB 1206</text>
<text x="111.1" y="59.5">R10</text>
<text x="137.4" y="57" transform="rotate(-90 137.4 57)">C13</text>
<text x="96.8" y="64.6" transform="rotate(-90 96.8 64.6)">C15</text>
<text x="111.1" y="61.8">10K0/S 1%</text>
<text x="141.2" y="62.3">+12V</text>
<text x="175.9" y="62.3">+5V</text>
<text x="57.7" y="66.1">GND</text>
<text x="104.4" y="67.1" transform="rotate(-90 104.4 67.1)">10nF/S2</text>
<text x="137.4" y="67.1" transform="rotate(-90 137.4 67.1)">22uf</text>
<text x="98.2" y="77.5" transform="rotate(-90 98.2 77.5)">R12</text>
<text x="103" y="77.5" transform="rotate(-90 103 77.5)">10K0/S 1%</text>
<text x="159.2" y="77.5">GND</text>
<text x="98.3" y="89">GND</text>
<text x="243.2" y="87.7">+5V</text>
<text x="250.8" y="87.7" transform="rotate(-90 250.8 87.7)">+3V3</text>
<text x="71.8" y="101.7">2,2uH 900mA 0,2 Ohm</text>
<text x="205.8" y="97.6" transform="rotate(-90 205.8 97.6)">H1</text>
<text x="208.8" y="97.6" transform="rotate(-90 208.8 97.6)">MOUNT-PAD-ROUND2.8</text>
<text x="213.4" y="97.6" transform="rotate(-90 213.4 97.6)">H2</text>
<text x="216.4" y="97.6" transform="rotate(-90 216.4 97.6)">MOUNT-PAD-ROUND2.8</text>
<text x="221" y="97.6" transform="rotate(-90 221 97.6)">H3</text>
<text x="224.1" y="97.6" transform="rotate(-90 224.1 97.6)">MOUNT-PAD-ROUND2.8</text>
<text x="228.6" y="97.6" transform="rotate(-90 228.6 97.6)">H4</text>
<text x="231.7" y="97.6" transform="rotate(-90 231.7 97.6)">MOUNT-PAD-ROUND2.8</text>
<text x="71.8" y="106.7">ASMPH-0805-2R2M-T</text>
<text x="71.8" y="104.2">L3</text>
<text x="107.3" y="106.7">+3V3</text>
<text x="33.7" y="109.3" transform="rotate(-90 33.7 109.3)">+5V</text>
<text x="204.9" y="110.6">GND</text>
<text x="212.6" y="110.6">GND</text>
<text x="220.2" y="110.6">GND</text>
<text x="227.8" y="110.6">GND</text>
<text x="78.1" y="117.4">453K/S 1%</text>
<text x="83.7" y="114.6">R13</text>
<text x="144.7" y="122">+5V</text>
<text x="173.3" y="120.7">+3V3</text>
<text x="38.4" y="131.9" transform="rotate(-90 38.4 131.9)">C4</text>
<text x="40.9" y="131.9" transform="rotate(-90 40.9 131.9)">10uF 10V X7R</text>
<text x="78.1" y="130.1">100K/S 1%</text>
<text x="83.7" y="127.3">R14</text>
<text x="96.8" y="129.3" transform="rotate(-90 96.8 129.3)">C8</text>
<text x="99.3" y="129.3" transform="rotate(-90 99.3 129.3)">10uF 10V X7R</text>
<text x="104.4" y="129.3" transform="rotate(-90 104.4 129.3)">C9</text>
<text x="106.9" y="129.3" transform="rotate(-90 106.9 129.3)">100nF/S</text>
<text x="225.4" y="129.6" transform="rotate(-90 225.4 129.6)">+5V</text>
<text x="226.5" y="137.2" transform="rotate(-90 226.5 137.2)">R2</text>
<text x="231.3" y="137.2" transform="rotate(-90 231.3 137.2)">1K/S 1%</text>
<text x="33.7" y="138.5">GND</text>
<text x="40" y="138.5">GND</text>
<text x="85.7" y="138.5">GND</text>
<text x="92.1" y="138.5">GND</text>
<text x="99.7" y="138.5">GND</text>
<text x="158.1" y="138.5">GND</text>
<text x="231.5" y="146.9" transform="rotate(-90 231.5 146.9)">LP</text>
<text x="233.7" y="146.9" transform="rotate(-90 233.7 146.9)">Green</text>
<text x="225.4" y="153.7">GND</text>
</g>
<g font-size="2.1" fill="#800000">
<text x="235.6" y="179.1">uNav44_r1.2</text>
<text x="235.6" y="184.2">10/08/2015</text>
<text x="245" y="184.2">19.08.35</text>
<text x="248.9" y="189.3">2/2</text>
</g>
</svg>
